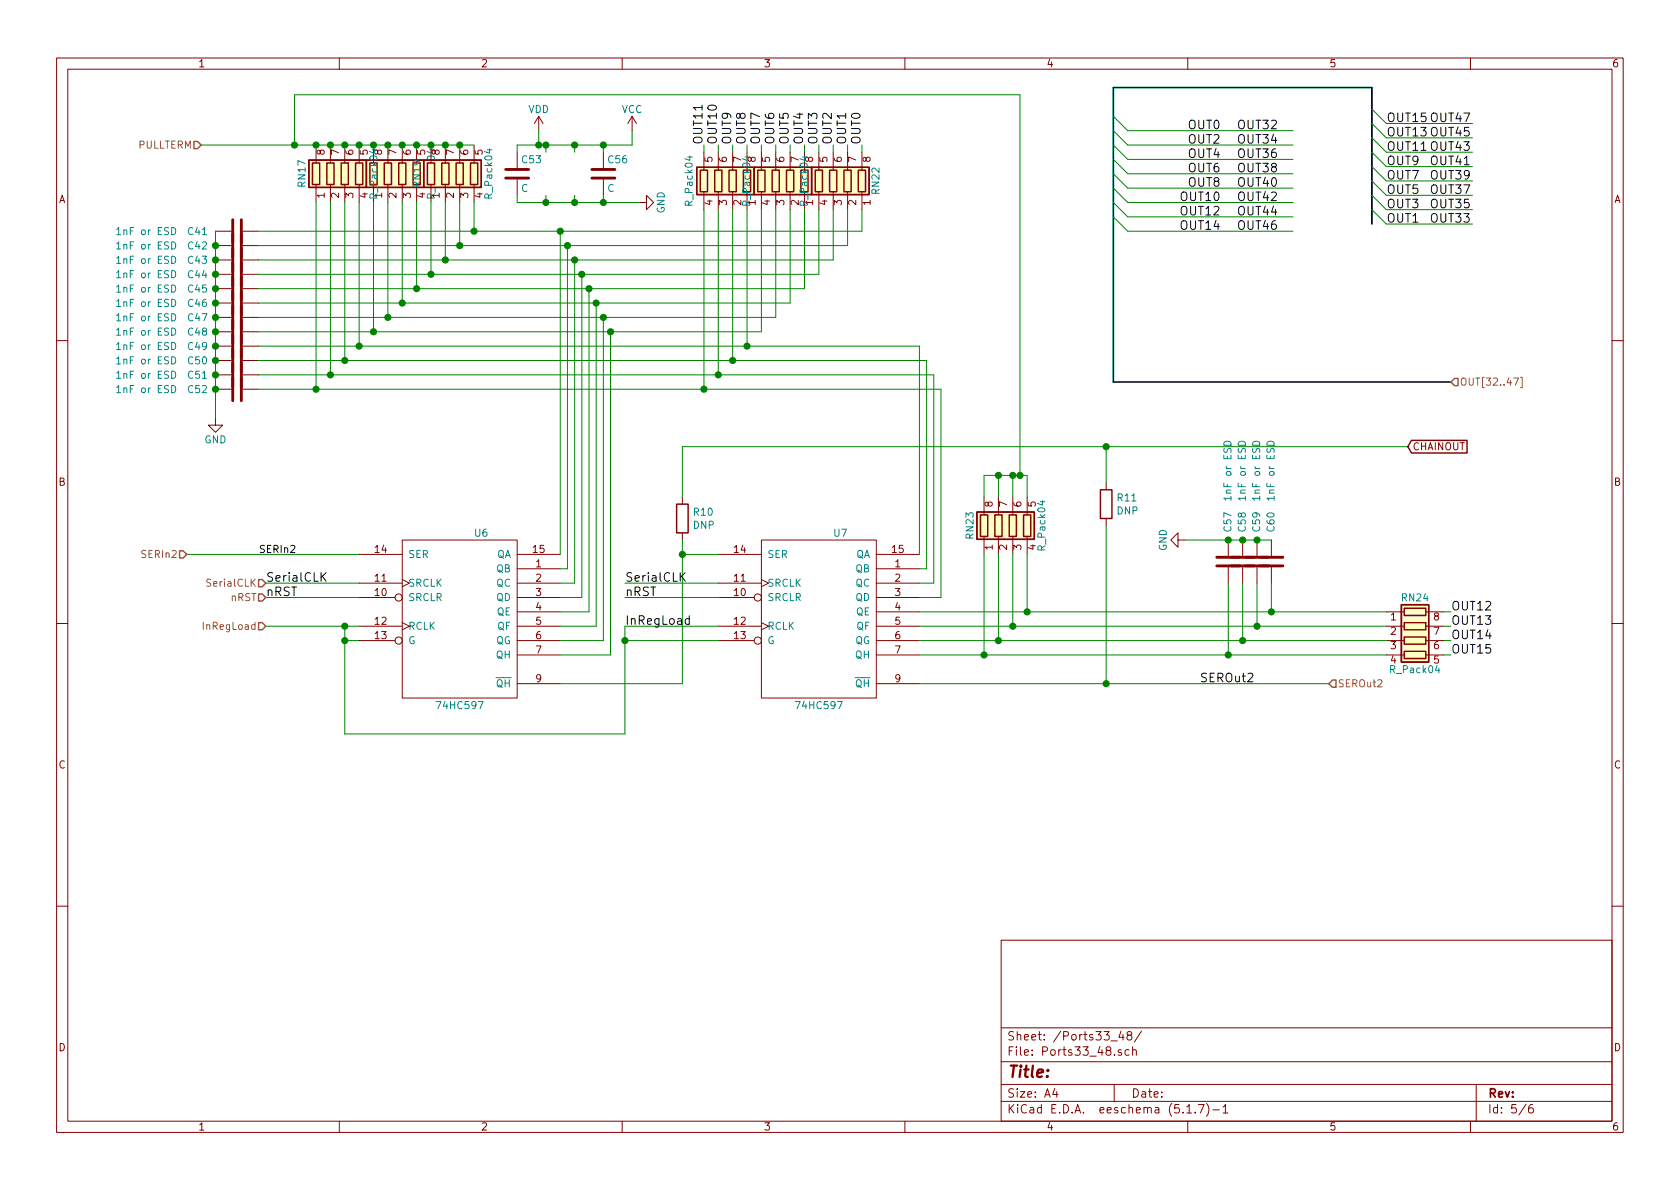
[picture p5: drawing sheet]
<svg xmlns="http://www.w3.org/2000/svg" width="297mm" height="210mm" viewBox="0 0 297 210" stroke-linecap="round" stroke-linejoin="round" font-family="sans-serif">
<g fill="none" stroke="#840000" stroke-width=".18">
<path d="M10 10.3h277v189.9h-277zM12 12.2h273v186.1h-273zM60 10.3v1.9M110 10.3v1.9M160 10.3v1.9M210 10.3v1.9M260 10.3v1.9M55.9 25.6v3.2M55.9 32.6v3.2M58.4 25.6v3.2M58.4 32.6v3.2M61 25.6v3.2"/>
<path d="M61 32.6v3.2M63.5 25.6v2.6M63.5 33.3v2.5M66 25.6v2.6M66 33.3v2.5M68.6 25.6v3.2M68.6 32.6v3.2M71.1 25.6v3.2M71.1 32.6v3.2M73.7 25.6v2.6M73.7 33.3v2.5M76.2 25.6v2.6"/>
<path d="M76.2 33.3v2.5M78.7 25.6v3.2M78.7 32.6v3.2M81.3 25.6v3.2M81.3 32.6v3.2M83.8 25.6v3.2M83.8 32.6v3.2M91.4 26.9v2.8M91.4 31.7v2.8M95.2 20.6l-.7 1.2M95.2 20.6v2.5M95.2 20.6l.8 1.2"/>
<path d="M106.7 26.9v2.8M106.7 31.7v2.8M111.8 20.6l-.8 1.2M111.8 20.6v2.5M111.8 20.6l.7 1.2M113 35.8h1.3v-1.3l1.3 1.3-1.3 1.3v-1.3M124.5 26.9v3.2M124.5 33.9v3.2M127 26.9v3.2M127 33.9v3.2M129.5 26.9v3.2M129.5 33.9v3.2"/>
<path d="M132.1 26.9v2.6M132.1 34.5v2.6M134.6 26.9v2.6M134.6 34.5v2.6M137.2 26.9v3.2M137.2 33.9v3.2M139.7 26.9v3.2M139.7 33.9v3.2M142.2 26.9v2.6M142.2 34.5v2.6M144.8 26.9v3.2M144.8 34.5v2.6"/>
<path d="M147.3 26.9v3.2M147.3 33.9v3.2M149.9 26.9v3.2M149.9 33.9v3.2M152.4 26.9v3.2M152.4 33.9v3.2M38.1 48.5h2.8M38.1 58.7h2.8M38.1 53.6h2.8M38.1 51h2.8M38.1 56.1h2.8M38.1 46h2.8"/>
<path d="M38.1 43.4h2.8M38.1 40.9h2.8M42.9 48.5h2.8M42.9 58.7h2.8M42.9 53.6h2.8M42.9 51h2.8M42.9 56.1h2.8M42.9 46h2.8M42.9 43.4h2.8M42.9 40.9h2.8M10 60.2h2M38.1 73.9v1.3h1.3l-1.3 1.2-1.3-1.2h1.3"/>
<path d="M38.1 68.8h2.8M38.1 66.3h2.8M38.1 63.7h2.8M38.1 61.2h2.8M42.9 68.8h2.8M42.9 66.3h2.8M42.9 63.7h2.8M42.9 61.2h2.8M285 60.2h2M63.5 98h7.6M71.1 95.5h20.3v27.9h-20.3zM91.4 98h7.7"/>
<path d="M120.6 87.9v1.2M120.6 94.2v1.3M127 98h7.6M134.6 95.5h20.3v27.9h-20.3zM154.9 98h7.7M174 87.9v3.2M174 94.9v3.1M176.5 87.9v3.2M176.5 94.9v3.1M179.1 87.9v3.2M179.1 94.9v3.1M181.6 87.9v3.2"/>
<path d="M181.6 94.9v3.1M195.6 85.3v1.3M195.6 91.7v1.3M208.3 95.5v-1.3l-1.3 1.3 1.3 1.3v-1.3h1.2M217.2 95.5v2.8M219.7 95.5v2.8M222.2 95.5v2.8M224.8 95.5v2.8M10 110.3h2M63.5 105.7h6.3M63.5 103.1h7.6M63.5 110.7h7.6"/>
<path d="M63.5 113.3h6.3M71.1 102.5l1.3 .6-1.3 .7M71.1 110.1l1.3 .6-1.3 .7M91.4 100.6h7.7M91.4 105.7h7.7M91.4 103.1h7.7M91.4 110.7h7.7M91.4 113.3h7.7M91.4 108.2h7.7M91.4 115.8h7.7M127 105.7h6.3M127 103.1h7.6"/>
<path d="M127 110.7h7.6M127 113.3h6.3M134.6 102.5l1.3 .6-1.3 .7M134.6 110.1l1.3 .6-1.3 .7M154.9 100.6h7.7M154.9 105.7h7.7M154.9 103.1h7.7M154.9 110.7h7.7M154.9 113.3h7.7M154.9 108.2h7.7M154.9 115.8h7.7M217.2 100.3v2.8"/>
<path d="M219.7 100.3v2.8M222.2 100.3v2.8M224.8 100.3v2.8M245.1 110.7h3.2M245.1 113.3h3.2M245.1 108.2h3.2M245.1 115.8h3.2M252.1 110.7h3.2M252.1 113.3h3.2M252.1 108.2h3.2M252.1 115.8h3.2M285 110.3h2"/>
<path d="M91.4 120.9h7.7M154.9 120.9h7.7M10 160.2h2M177 166.3h108v32h-108zM285 160.2h2M60 198.3v1.9M110 198.3v1.9M160 198.3v1.9M177 194.8h108M177 191.8h108M177 187.8h108M177 181.8h108"/>
<path d="M186.5 192.5l-.4 1h1M186.8 193v1M196.4 184.1h1.2M197 191.8v3M198.2 182.3l-.4 1.1h1M198.3 185.7a.37 .37 0 0 0-.6 .1l.1 .2 .5 .2v.1l-.2 .3-.4-.1M198.6 182.9v1M199.5 183.1l-.2-.3v-.2l.2-.2 .5 .1 .1 .2v.2l-.7 .2a.48 .48 0 0 0-.1 .7l.2 .1 .6-.1a.48 .48 0 0 0-.1-.7h-.2M199.6 185.7l-.4-.1-.3 .3 .1 .6 .2 .1 .4-.1M200.3 185.7a.37 .37 0 0 1 .6 .1v.8M200.3 185.1v1.5M201.8 182.3l-1.2 2"/>
<path d="M209.8 195.8l.5-.5v1.5M209.8 196.8h.9M210 198.3v1.9M211.3 196.7v.1M211.9 195.3h1l-.7 1.5M213.3 195.1a1.71 1.71 0 0 1 0 2.3M214.5 196.3h1.1M216.3 195.8l.4-.5v1.5M216.3 196.8h.8M260 198.3v1.9M261 191.8v6.5M269.8 195.2l-1.2 2"/>
<path d="M271 195.3a.62 .62 0 0 0-.7 .7v.7l.3 .1 .4-.1 .1-.5-.1-.2-.4-.1-.3 .3"/>
<circle cx="70.5" cy="113.3" r=".63"/>
<circle cx="70.5" cy="105.7" r=".63"/>
<circle cx="134" cy="113.3" r=".63"/>
<circle cx="134" cy="105.7" r=".63"/>
</g>
<path d="M41.1 38.9v32M42.7 38.9v32M89.4 31.5h4.1M89.4 30h4.1M104.6 31.5h4.1M104.6 30h4.1M215.1 98.5h11.7M215.1 100.1h11.7" fill="none" stroke="#840000" stroke-width=".51"/>
<g fill="none" stroke="#008484" stroke-width=".18">
<path d="M20.6 48.2l.4-.4v1.3M20.6 58.4l.4-.4v1.3M20.6 53.3l.4-.4v1.3M20.6 50.7l.4-.3v1.3M20.6 55.8l.4-.3v1.2M20.6 45.7l.4-.4v1.3M20.6 43.1l.4-.3v1.2M20.6 40.6l.4-.4v1.3M20.6 49.1h.7M20.6 59.3h.7M20.6 54.2h.7M20.6 51.7h.7"/>
<path d="M20.6 56.7h.7M20.6 46.6h.7M20.6 44h.7M20.6 41.5h.7M30.4 47.8a.64 .64 0 0 1 .7 .7 .64 .64 0 0 1-.7 .6zM30.4 58a.64 .64 0 0 1 .7 .6 .64 .64 0 0 1-.7 .7zM30.4 52.9a.64 .64 0 0 1 .7 .7 .64 .64 0 0 1-.7 .6zM30.4 50.4a.64 .64 0 0 1 .7 .6 .64 .64 0 0 1-.7 .7zM30.4 55.5a.64 .64 0 0 1 .7 .6 .64 .64 0 0 1-.7 .6zM30.4 45.3a.64 .64 0 0 1 .7 .6 .64 .64 0 0 1-.7 .7zM30.4 42.8a.64 .64 0 0 1 .7 .6 .64 .64 0 0 1-.7 .6zM30.4 40.2a.64 .64 0 0 1 .7 .7 .64 .64 0 0 1-.7 .6z"/>
<path d="M20.6 68.5l.4-.3v1.2M20.6 66l.4-.4v1.3M20.6 63.4l.4-.3v1.3M20.6 60.9l.4-.4v1.3M20.6 69.4h.7M20.6 66.9h.7M20.6 64.4h.7M20.6 61.8h.7M30.4 68.2a.64 .64 0 0 1 .7 .6 .64 .64 0 0 1-.7 .6zM30.4 65.6a.64 .64 0 0 1 .7 .7 .64 .64 0 0 1-.7 .6zM30.4 63.1a.64 .64 0 0 1 .7 .6 .64 .64 0 0 1-.7 .7zM30.4 60.5a.64 .64 0 0 1 .7 .7 .64 .64 0 0 1-.7 .6z"/>
<path d="M216.6 78.1a.67 .67 0 0 1 .7 0 .67 .67 0 0 1 .4 .6h-1.3zM219.1 78.1a.67 .67 0 0 1 .8 0 .67 .67 0 0 1 .3 .6h-1.3zM221.6 78.1a.67 .67 0 0 1 .8 0 .67 .67 0 0 1 .3 .6h-1.2zM224.2 78.1a.67 .67 0 0 1 .7 0 .67 .67 0 0 1 .4 .6h-1.3zM217.7 88.1h-1.3l.3 .4M217.7 87.8v.7M220.2 88.1h-1.3l.4 .4M220.2 87.8v.7M222.7 88.1h-1.2l.3 .4M222.7 87.8v.7M225.3 88.1h-1.3l.4 .4M225.3 87.8v.7"/>
</g>
<g fill="#ffffc2" stroke="#ffffc2" stroke-width=".18">
<path d="M172.7 90.5h10.2v4.9h-10.2z"/>
<path d="M123.2 29.6h10.1v4.8h-10.1z"/>
<path d="M133.3 29.6h10.2v4.8h-10.2z"/>
<path d="M143.5 29.6h10.2v4.8h-10.2z"/>
<path d="M247.8 106.9h4.8v10.2h-4.8z"/>
<path d="M64.8 28.3h10.1v4.8h-10.1z"/>
<path d="M54.6 28.3h10.2v4.8h-10.2z"/>
<path d="M74.9 28.3h10.2v4.8h-10.2z"/>
</g>
<g fill="none" stroke="#840000" stroke-width=".25">
<path d="M54.6 28.3h10.2v4.8h-10.2zM55.2 28.8h1.3v3.8h-1.3zM57.8 28.8h1.3v3.8h-1.3zM60.3 28.8h1.3v3.8h-1.3zM62.9 28.8h1.2v3.8h-1.2zM64.8 28.3h10.1v4.8h-10.1zM65.4 28.8h1.3v3.8h-1.3zM67.9 28.8h1.3v3.8h-1.3zM70.5 28.8h1.3v3.8h-1.3zM73 28.8h1.3v3.8h-1.3zM74.9 28.3h10.2v4.8h-10.2zM75.6 28.8h1.2v3.8h-1.2z"/>
<path d="M78.1 28.8h1.3v3.8h-1.3zM80.6 28.8h1.3v3.8h-1.3zM83.2 28.8h1.3v3.8h-1.3zM123.2 29.6h10.1v4.8h-10.1zM123.8 30.1h1.3v3.8h-1.3zM126.4 30.1h1.2v3.8h-1.2zM128.9 30.1h1.3v3.8h-1.3zM131.4 30.1h1.3v3.8h-1.3zM133.3 29.6h10.2v4.8h-10.2zM134 30.1h1.3v3.8h-1.3zM136.5 30.1h1.3v3.8h-1.3zM139.1 30.1h1.2v3.8h-1.2z"/>
<path d="M141.6 30.1h1.3v3.8h-1.3zM143.5 29.6h10.2v4.8h-10.2zM144.1 30.1h1.3v3.8h-1.3zM146.7 30.1h1.3v3.8h-1.3zM149.2 30.1h1.3v3.8h-1.3zM151.8 30.1h1.2v3.8h-1.2zM249.6 77.9h9.8v2.2h-9.8l-.7-1.1zM119.6 89.1h2.1v5.1h-2.1zM172.7 90.5h10.2v4.9h-10.2zM173.4 91.1h1.2v3.8h-1.2zM175.9 91.1h1.3v3.8h-1.3zM178.4 91.1h1.3v3.8h-1.3z"/>
<path d="M181 91.1h1.2v3.8h-1.2zM194.6 86.6h2v5.1h-2zM247.8 106.9h4.8v10.2h-4.8zM248.3 107.6h3.8v1.2h-3.8zM248.3 110.1h3.8v1.3h-3.8zM248.3 112.6h3.8v1.3h-3.8zM248.3 115.2h3.8v1.3h-3.8z"/>
</g>
<path d="M242.6 39.6v-24.1h-45.8v52.1h59.7" fill="none" stroke="#000084" stroke-width=".3"/>
<g fill="none" stroke="#008400" stroke-width=".18">
<path d="M242.6 19.3l2.5 2.5h15.2M35.6 25.6h48.2M52.1 25.6v-8.8h128.2v67.3M55.9 35.8v33M58.4 35.8v30.5M61 35.8v27.9M63.5 35.8v25.4M66 35.8v22.9M68.6 35.8v20.3M71.1 35.8v17.8M73.7 35.8v15.2M76.2 35.8v12.7"/>
<path d="M78.7 35.8v10.2M81.3 35.8v7.6M83.8 35.8v5.1M91.4 34.5v1.3h21.6M95.2 23.1v2.5M96.5 25.6v1.3M96.5 34.5v1.3M101.6 25.6v1.3M101.6 34.5v1.3M106.7 25.6v1.3M106.7 34.5v1.3M111.8 23.1v2.5h-20.4v1.3"/>
<path d="M124.5 25.6v1.3M124.5 37.1v31.7M127 25.6v1.3M127 37.1v29.2M129.5 25.6v1.3M129.5 37.1v26.6M132.1 25.6v1.3M132.1 37.1v24.1M134.6 37.1v21.6h-88.9M134.6 25.6v1.3M137.2 37.1v19h-91.5M137.2 25.6v1.3"/>
<path d="M139.7 37.1v16.5h-94M139.7 25.6v1.3M142.2 37.1v13.9h-96.5M142.2 25.6v1.3M144.8 37.1v11.4h-99.1M144.8 25.6v1.3M147.3 37.1v8.9h-101.6M147.3 25.6v1.3M149.9 37.1v6.3h-104.2M149.9 25.6v1.3M152.4 37.1v3.8h-106.7M152.4 25.6v1.3"/>
<path d="M196.8 23.1l2.6 2.5h29.2M196.8 33.3l2.6 2.5h29.2M196.8 38.3l2.6 2.6h29.2M196.8 20.6l2.6 2.5h29.2M196.8 35.8l2.6 2.5h29.2M196.8 30.7l2.6 2.6h29.2M196.8 28.2l2.6 2.5h29.2M196.8 25.6l2.6 2.6h29.2M242.6 21.8l2.5 2.6h15.2M242.6 24.4l2.5 2.5h15.2M242.6 37.1l2.5 2.5h15.2M242.6 34.5l2.5 2.6h15.2"/>
<path d="M242.6 32l2.5 2.5h15.2M242.6 29.5l2.5 2.5h15.2M242.6 26.9l2.5 2.6h15.2M38.1 40.9v33M99.1 40.9v57.1M100.3 43.4v57.2h-1.2M101.6 46v57.1h-2.5M102.9 48.5v57.2h-3.8M104.1 51v57.2h-5M105.4 53.6v57.1h-6.3M106.7 56.1v57.2h-7.6M107.9 58.7v57.1h-8.8"/>
<path d="M45.7 68.8h120.7v36.9h-3.8M45.7 61.2h116.9v36.8M45.7 63.7h118.1v36.9h-1.2M45.7 66.3h119.4v36.8h-2.5M195.6 79v6.3M248.9 79h-128.3v8.9M33 98h30.5M120.6 95.5v25.4h-21.5M120.6 98h6.4M174 87.9v-3.8h7.6v3.8M174 98v17.8M176.5 84.1v3.8"/>
<path d="M176.5 98v15.3M179.1 84.1v3.8M179.1 98v12.7M181.6 98v10.2M195.6 93v27.9M209.5 95.5h15.3M47 110.7h16.5M47 103.1h16.5M47 105.7h16.5M61 113.3h2.5M61 110.7v19.1h49.5v-19.1h16.5M110.5 113.3h16.5"/>
<path d="M110.5 103.1h16.5M110.5 105.7h16.5M162.6 113.3h82.5M162.6 115.8h82.5M162.6 110.7h82.5M162.6 108.2h82.5M217.2 103.1v12.7M219.7 103.1v10.2M222.2 103.1v7.6M224.8 103.1v5.1M255.3 113.3h1.2M255.3 115.8h1.2"/>
<path d="M255.3 110.7h1.2M255.3 108.2h1.2M162.6 120.9h72.3"/>
</g>
<path d="M34.3 25h.6l.7 .6-.7 .7h-.6zM257.2 66.9h.6v1.3h-.6l-.7-.6zM31.7 97.4h.7l.6 .6-.6 .7h-.7zM45.7 102.5h.7l.6 .6-.6 .7h-.7zM45.7 105h.7l.6 .7-.6 .6h-.7zM45.7 110.1h.7l.6 .6-.6 .7h-.7zM235.6 120.3h.6v1.2h-.6l-.7-.6z" fill="none" stroke="#848400" stroke-width=".25"/>
<path d="M267.6 66.8h.9l-.6 1.3M268.8 66.7h.3v1.8h-.3" fill="none" stroke="#848400" stroke-width=".18"/>
<path d="M57 101.9l.7 .9M57.7 101.3l-.9 .8M120.5 101.9l.7 .9M121.2 101.3l-.9 .8M121.9 109.5l-.5-.1-.2 .3 .1 .6h.6M121.9 108.9v1.5" fill="none" stroke="#000" stroke-width=".18"/>
<g fill="#008400" stroke="#008400" stroke-width=".25">
<circle cx="81.3" cy="43.4" r=".51"/>
<circle cx="181.6" cy="108.2" r=".51"/>
<circle cx="179.1" cy="110.7" r=".51"/>
<circle cx="61" cy="113.3" r=".51"/>
<circle cx="110.5" cy="113.3" r=".51"/>
<circle cx="124.5" cy="68.8" r=".51"/>
<circle cx="127" cy="66.3" r=".51"/>
<circle cx="129.5" cy="63.7" r=".51"/>
<circle cx="132.1" cy="61.2" r=".51"/>
<circle cx="176.5" cy="113.3" r=".51"/>
<circle cx="83.8" cy="40.9" r=".51"/>
<circle cx="73.7" cy="51" r=".51"/>
<circle cx="195.6" cy="120.9" r=".51"/>
<circle cx="78.7" cy="46" r=".51"/>
<circle cx="76.2" cy="48.5" r=".51"/>
<circle cx="195.6" cy="79" r=".51"/>
<circle cx="55.9" cy="68.8" r=".51"/>
<circle cx="66" cy="58.7" r=".51"/>
<circle cx="120.7" cy="98" r=".51"/>
<circle cx="68.6" cy="56.1" r=".51"/>
<circle cx="71.1" cy="53.6" r=".51"/>
<circle cx="38.1" cy="63.7" r=".51"/>
<circle cx="101.6" cy="35.8" r=".51"/>
<circle cx="100.3" cy="43.4" r=".51"/>
<circle cx="96.5" cy="35.8" r=".51"/>
<circle cx="96.5" cy="25.6" r=".51"/>
<circle cx="52.1" cy="25.6" r=".51"/>
<circle cx="101.6" cy="46" r=".51"/>
<circle cx="95.3" cy="25.6" r=".51"/>
<circle cx="63.5" cy="61.2" r=".51"/>
<circle cx="102.9" cy="48.5" r=".51"/>
<circle cx="38.1" cy="68.8" r=".51"/>
<circle cx="61" cy="63.7" r=".51"/>
<circle cx="38.1" cy="66.3" r=".51"/>
<circle cx="58.4" cy="66.3" r=".51"/>
<circle cx="106.7" cy="35.8" r=".51"/>
<circle cx="104.1" cy="51" r=".51"/>
<circle cx="38.1" cy="61.2" r=".51"/>
<circle cx="55.9" cy="25.6" r=".51"/>
<circle cx="38.1" cy="58.7" r=".51"/>
<circle cx="108" cy="58.7" r=".51"/>
<circle cx="38.1" cy="56.1" r=".51"/>
<circle cx="105.4" cy="53.6" r=".51"/>
<circle cx="38.1" cy="53.6" r=".51"/>
<circle cx="38.1" cy="43.4" r=".51"/>
<circle cx="38.1" cy="51" r=".51"/>
<circle cx="38.1" cy="46" r=".51"/>
<circle cx="38.1" cy="48.5" r=".51"/>
<circle cx="68.6" cy="25.6" r=".51"/>
<circle cx="61" cy="110.7" r=".51"/>
<circle cx="174" cy="115.8" r=".51"/>
<circle cx="179.1" cy="84.1" r=".51"/>
<circle cx="176.5" cy="84.1" r=".51"/>
<circle cx="180.3" cy="84.1" r=".51"/>
<circle cx="106.7" cy="25.6" r=".51"/>
<circle cx="58.4" cy="25.6" r=".51"/>
<circle cx="217.2" cy="115.8" r=".51"/>
<circle cx="61" cy="25.6" r=".51"/>
<circle cx="63.5" cy="25.6" r=".51"/>
<circle cx="219.7" cy="113.3" r=".51"/>
<circle cx="66" cy="25.6" r=".51"/>
<circle cx="106.7" cy="56.1" r=".51"/>
<circle cx="222.3" cy="110.7" r=".51"/>
<circle cx="71.1" cy="25.6" r=".51"/>
<circle cx="73.7" cy="25.6" r=".51"/>
<circle cx="224.8" cy="108.2" r=".51"/>
<circle cx="76.2" cy="25.6" r=".51"/>
<circle cx="78.7" cy="25.6" r=".51"/>
<circle cx="217.2" cy="95.5" r=".51"/>
<circle cx="81.3" cy="25.6" r=".51"/>
<circle cx="219.7" cy="95.5" r=".51"/>
<circle cx="101.6" cy="25.6" r=".51"/>
<circle cx="222.3" cy="95.5" r=".51"/>
<circle cx="99.1" cy="40.9" r=".51"/>
</g>
<text font-size="2.8" fill="#840000" x="178" y="190.5">Title:</text>
<g font-size="2.1">
<text x="210.2" y="22.9">OUT0</text>
<text x="219.2" y="22.9">OUT32</text>
<text x="245.1" y="21.6">OUT15 OUT47</text>
<text x="124.2" y="25.6" transform="rotate(-90 124.2 25.6)">OUT11</text>
<text x="126.7" y="25.6" transform="rotate(-90 126.7 25.6)">OUT10</text>
<text x="129.3" y="25.6" transform="rotate(-90 129.3 25.6)">OUT9</text>
<text x="131.8" y="25.6" transform="rotate(-90 131.8 25.6)">OUT8</text>
<text x="134.4" y="25.6" transform="rotate(-90 134.4 25.6)">OUT7</text>
<text x="136.9" y="25.6" transform="rotate(-90 136.9 25.6)">OUT6</text>
<text x="139.4" y="25.6" transform="rotate(-90 139.4 25.6)">OUT5</text>
<text x="142" y="25.6" transform="rotate(-90 142 25.6)">OUT4</text>
<text x="144.5" y="25.6" transform="rotate(-90 144.5 25.6)">OUT3</text>
<text x="147.1" y="25.6" transform="rotate(-90 147.1 25.6)">OUT2</text>
<text x="149.6" y="25.6" transform="rotate(-90 149.6 25.6)">OUT1</text>
<text x="152.1" y="25.6" transform="rotate(-90 152.1 25.6)">OUT0</text>
<text x="210.2" y="25.4">OUT2</text>
<text x="210.2" y="27.9">OUT4</text>
<text x="219.2" y="25.4">OUT34</text>
<text x="219.2" y="27.9">OUT36</text>
<text x="245.1" y="29.2">OUT9</text>
<text x="245.1" y="26.7">OUT11 OUT43</text>
<text x="245.1" y="24.1">OUT13 OUT45</text>
<text x="252.7" y="29.2">OUT41</text>
<text x="209.1" y="35.6">OUT10</text>
<text x="210.2" y="30.5">OUT6</text>
<text x="210.2" y="33">OUT8</text>
<text x="219.2" y="33">OUT40</text>
<text x="219.2" y="30.5">OUT38</text>
<text x="219.2" y="35.6">OUT42</text>
<text x="245.1" y="34.3">OUT5</text>
<text x="245.1" y="31.7">OUT7</text>
<text x="252.7" y="34.3">OUT37</text>
<text x="252.7" y="31.7">OUT39</text>
<text x="209.1" y="38.1">OUT12</text>
<text x="209.1" y="40.6">OUT14</text>
<text x="219.2" y="38.1">OUT44</text>
<text x="219.2" y="40.6">OUT46</text>
<text x="245.1" y="39.4">OUT1</text>
<text x="245.1" y="36.8">OUT3</text>
<text x="252.7" y="39.4">OUT33</text>
<text x="252.7" y="36.8">OUT35</text>
<text x="47" y="105.4">nRST</text>
<text x="47" y="102.9">SerialCLK</text>
<text x="110.5" y="105.4">nRST</text>
<text x="110.5" y="102.9">SerialCLK</text>
<text x="256.5" y="107.9">OUT12</text>
<text x="110.5" y="110.5">InRegLoad</text>
<text x="256.5" y="110.5">OUT13</text>
<text x="256.5" y="113">OUT14</text>
<text x="256.5" y="115.6">OUT15</text>
<text x="212.1" y="120.6">SEROut2</text>
</g>
<g font-size="2.1" fill="#840000">
<text x="178" y="184">Sheet: /Ports33_48/</text>
<text x="178" y="186.7">File: Ports33_48.sch</text>
<text x="178" y="196.9">KiCad E.D.A. eeschema (5.1.7)-1</text>
<text x="178" y="194.1">Size: A4</text>
<text x="200" y="194.1">Date:</text>
<text x="263" y="194.1">Rev:</text>
<text x="263" y="196.9">Id: 5/6</text>
</g>
<g font-size="1.8" fill="#840000">
<text x="35" y="11.9">1</text>
<text x="85" y="11.9">2</text>
<text x="135" y="11.9">3</text>
<text x="185" y="11.9">4</text>
<text x="235" y="11.9">5</text>
<text x="285" y="11.9">6</text>
<text x="57.4" y="27.4" transform="rotate(-90 57.4 27.4)">8</text>
<text x="59.9" y="27.4" transform="rotate(-90 59.9 27.4)">7</text>
<text x="62.5" y="27.4" transform="rotate(-90 62.5 27.4)">6</text>
<text x="65" y="27.4" transform="rotate(-90 65 27.4)">5</text>
<text x="70.1" y="27.4" transform="rotate(-90 70.1 27.4)">7</text>
<text x="72.6" y="27.4" transform="rotate(-90 72.6 27.4)">6</text>
<text x="75.2" y="27.4" transform="rotate(-90 75.2 27.4)">5</text>
<text x="77.7" y="27.4" transform="rotate(-90 77.7 27.4)">8</text>
<text x="80.3" y="27.4" transform="rotate(-90 80.3 27.4)">7</text>
<text x="82.8" y="27.4" transform="rotate(-90 82.8 27.4)">6</text>
<text x="85.3" y="27.4" transform="rotate(-90 85.3 27.4)">5</text>
<text x="126" y="28.7" transform="rotate(-90 126 28.7)">5</text>
<text x="128.5" y="28.7" transform="rotate(-90 128.5 28.7)">6</text>
<text x="131.1" y="28.7" transform="rotate(-90 131.1 28.7)">7</text>
<text x="133.6" y="28.7" transform="rotate(-90 133.6 28.7)">8</text>
<text x="136.1" y="28.7" transform="rotate(-90 136.1 28.7)">5</text>
<text x="138.7" y="28.7" transform="rotate(-90 138.7 28.7)">6</text>
<text x="141.2" y="28.7" transform="rotate(-90 141.2 28.7)">7</text>
<text x="143.8" y="28.7" transform="rotate(-90 143.8 28.7)">8</text>
<text x="146.3" y="28.7" transform="rotate(-90 146.3 28.7)">5</text>
<text x="148.8" y="28.7" transform="rotate(-90 148.8 28.7)">6</text>
<text x="151.4" y="28.7" transform="rotate(-90 151.4 28.7)">7</text>
<text x="153.9" y="28.7" transform="rotate(-90 153.9 28.7)">8</text>
<text x="10.4" y="35.9">A</text>
<text x="57.4" y="35" transform="rotate(-90 57.4 35)">1</text>
<text x="59.9" y="35" transform="rotate(-90 59.9 35)">2</text>
<text x="62.5" y="35" transform="rotate(-90 62.5 35)">3</text>
<text x="64.2" y="33" transform="rotate(-90 64.2 33)">RN18</text>
<text x="65" y="35" transform="rotate(-90 65 35)">4</text>
<text x="70.1" y="35" transform="rotate(-90 70.1 35)">2</text>
<text x="72.6" y="35" transform="rotate(-90 72.6 35)">3</text>
<text x="75.2" y="35" transform="rotate(-90 75.2 35)">4</text>
<text x="76.9" y="34.9" transform="rotate(-90 76.9 34.9)">R_Pack04</text>
<text x="77.7" y="35" transform="rotate(-90 77.7 35)">1</text>
<text x="80.3" y="35" transform="rotate(-90 80.3 35)">2</text>
<text x="82.8" y="35" transform="rotate(-90 82.8 35)">3</text>
<text x="85.3" y="35" transform="rotate(-90 85.3 35)">4</text>
<text x="135.2" y="34.3" transform="rotate(-90 135.2 34.3)">RN20</text>
<text x="145.3" y="34.3" transform="rotate(-90 145.3 34.3)">RN21</text>
<text x="285.4" y="35.9">A</text>
<text x="126" y="36.3" transform="rotate(-90 126 36.3)">4</text>
<text x="128.5" y="36.3" transform="rotate(-90 128.5 36.3)">3</text>
<text x="131.1" y="36.3" transform="rotate(-90 131.1 36.3)">2</text>
<text x="136.1" y="36.3" transform="rotate(-90 136.1 36.3)">4</text>
<text x="138.7" y="36.3" transform="rotate(-90 138.7 36.3)">3</text>
<text x="141.2" y="36.3" transform="rotate(-90 141.2 36.3)">2</text>
<text x="146.3" y="36.3" transform="rotate(-90 146.3 36.3)">4</text>
<text x="148.8" y="36.3" transform="rotate(-90 148.8 36.3)">3</text>
<text x="151.4" y="36.3" transform="rotate(-90 151.4 36.3)">2</text>
<text x="153.9" y="36.3" transform="rotate(-90 153.9 36.3)">1</text>
<text x="249.7" y="79.6">CHAINOUT</text>
<text x="10.4" y="85.9">B</text>
<text x="175.5" y="89.6" transform="rotate(-90 175.5 89.6)">8</text>
<text x="178.1" y="89.6" transform="rotate(-90 178.1 89.6)">7</text>
<text x="180.6" y="89.6" transform="rotate(-90 180.6 89.6)">6</text>
<text x="183.1" y="89.6" transform="rotate(-90 183.1 89.6)">5</text>
<text x="285.4" y="85.9">B</text>
<text x="66.3" y="97.8">14</text>
<text x="94.3" y="97.8">15</text>
<text x="94.8" y="100.3">1</text>
<text x="129.8" y="97.8">14</text>
<text x="157.8" y="97.8">15</text>
<text x="158.3" y="100.3">1</text>
<text x="175.5" y="97.3" transform="rotate(-90 175.5 97.3)">1</text>
<text x="178.1" y="97.3" transform="rotate(-90 178.1 97.3)">2</text>
<text x="180.6" y="97.3" transform="rotate(-90 180.6 97.3)">3</text>
<text x="183.1" y="97.3" transform="rotate(-90 183.1 97.3)">4</text>
<text x="66.3" y="105.4">10</text>
<text x="66.3" y="102.9">11</text>
<text x="94.8" y="102.9">2</text>
<text x="94.8" y="105.4">3</text>
<text x="94.8" y="107.9">4</text>
<text x="129.8" y="105.4">10</text>
<text x="129.8" y="102.9">11</text>
<text x="158.3" y="102.9">2</text>
<text x="158.3" y="105.4">3</text>
<text x="158.3" y="107.9">4</text>
<text x="66.3" y="110.5">12</text>
<text x="66.3" y="113">13</text>
<text x="94.8" y="110.5">5</text>
<text x="94.8" y="113">6</text>
<text x="129.8" y="110.5">12</text>
<text x="129.8" y="113">13</text>
<text x="158.3" y="110.5">5</text>
<text x="158.3" y="113">6</text>
<text x="245.9" y="109.7">1</text>
<text x="245.9" y="112.3">2</text>
<text x="253.5" y="112.3">7</text>
<text x="253.5" y="109.7">8</text>
<text x="94.8" y="115.6">7</text>
<text x="158.3" y="115.6">7</text>
<text x="245.9" y="114.8">3</text>
<text x="245.9" y="117.3">4</text>
<text x="253.5" y="117.3">5</text>
<text x="253.5" y="114.8">6</text>
<text x="94.8" y="120.6">9</text>
<text x="158.3" y="120.6">9</text>
<text x="10.4" y="135.9">C</text>
<text x="285.4" y="135.9">C</text>
<text x="10.4" y="185.9">D</text>
<text x="285.4" y="185.9">D</text>
<text x="35" y="199.9">1</text>
<text x="85" y="199.9">2</text>
<text x="135" y="199.9">3</text>
<text x="185" y="199.9">4</text>
<text x="235" y="199.9">5</text>
<text x="285" y="199.9">6</text>
</g>
<g font-size="1.8" fill="#008484">
<text x="93.4" y="20">VDD</text>
<text x="109.9" y="20">VCC</text>
<text x="67.6" y="27.4" transform="rotate(-90 67.6 27.4)">8</text>
<text x="92.4" y="28.9">C53</text>
<text x="107.6" y="28.9">C56</text>
<text x="54" y="33" transform="rotate(-90 54 33)">RN17</text>
<text x="66.7" y="34.9" transform="rotate(-90 66.7 34.9)">R_Pack04</text>
<text x="67.6" y="35" transform="rotate(-90 67.6 35)">1</text>
<text x="74.3" y="33" transform="rotate(-90 74.3 33)">RN19</text>
<text x="87" y="34.9" transform="rotate(-90 87 34.9)">R_Pack04</text>
<text x="92.2" y="34">C</text>
<text x="107.4" y="34">C</text>
<text x="155.5" y="34.3" transform="rotate(-90 155.5 34.3)">RN22</text>
<text x="21.1" y="41.6">1nF or ESD</text>
<text x="33.3" y="41.6">C41</text>
<text x="117.5" y="37.8" transform="rotate(-90 117.5 37.8)">GND</text>
<text x="122.5" y="36.2" transform="rotate(-90 122.5 36.2)">R_Pack04</text>
<text x="132.6" y="36.2" transform="rotate(-90 132.6 36.2)">R_Pack04</text>
<text x="133.6" y="36.3" transform="rotate(-90 133.6 36.3)">1</text>
<text x="142.8" y="36.2" transform="rotate(-90 142.8 36.2)">R_Pack04</text>
<text x="143.8" y="36.3" transform="rotate(-90 143.8 36.3)">1</text>
<text x="21.1" y="46.7">1nF or ESD</text>
<text x="21.1" y="44.1">1nF or ESD</text>
<text x="33.3" y="46.7">C43</text>
<text x="33.3" y="44.1">C42</text>
<text x="21.1" y="49.2">1nF or ESD</text>
<text x="21.1" y="51.7">1nF or ESD</text>
<text x="33.3" y="49.2">C44</text>
<text x="33.3" y="51.7">C45</text>
<text x="21.1" y="59.4">1nF or ESD</text>
<text x="21.1" y="54.3">1nF or ESD</text>
<text x="21.1" y="56.8">1nF or ESD</text>
<text x="33.3" y="59.4">C48</text>
<text x="33.3" y="54.3">C46</text>
<text x="33.3" y="56.8">C47</text>
<text x="21.1" y="64.4">1nF or ESD</text>
<text x="21.1" y="61.9">1nF or ESD</text>
<text x="33.3" y="64.4">C50</text>
<text x="33.3" y="61.9">C49</text>
<text x="21.1" y="69.5">1nF or ESD</text>
<text x="21.1" y="67">1nF or ESD</text>
<text x="33.3" y="69.5">C52</text>
<text x="33.3" y="67">C51</text>
<text x="36.1" y="78.4">GND</text>
<text x="197.6" y="88.7">R11</text>
<text x="217.7" y="88" transform="rotate(-90 217.7 88)">1nF or ESD</text>
<text x="220.3" y="88" transform="rotate(-90 220.3 88)">1nF or ESD</text>
<text x="222.8" y="88" transform="rotate(-90 222.8 88)">1nF or ESD</text>
<text x="225.3" y="88" transform="rotate(-90 225.3 88)">1nF or ESD</text>
<text x="84" y="94.9">U6</text>
<text x="122.6" y="93.5">DNP</text>
<text x="122.7" y="91.2">R10</text>
<text x="147.5" y="94.9">U7</text>
<text x="172.1" y="95.2" transform="rotate(-90 172.1 95.2)">RN23</text>
<text x="197.5" y="91">DNP</text>
<text x="217.7" y="93.9" transform="rotate(-90 217.7 93.9)">C57</text>
<text x="220.3" y="93.9" transform="rotate(-90 220.3 93.9)">C58</text>
<text x="222.8" y="93.9" transform="rotate(-90 222.8 93.9)">C59</text>
<text x="225.3" y="93.9" transform="rotate(-90 225.3 93.9)">C60</text>
<text x="72.1" y="98.7">SER</text>
<text x="87.8" y="101.2">QB</text>
<text x="87.8" y="98.7">QA</text>
<text x="135.6" y="98.7">SER</text>
<text x="151.3" y="101.2">QB</text>
<text x="151.3" y="98.7">QA</text>
<text x="184.8" y="97.1" transform="rotate(-90 184.8 97.1)">R_Pack04</text>
<text x="206.3" y="97.5" transform="rotate(-90 206.3 97.5)">GND</text>
<text x="72.1" y="106.3">SRCLR</text>
<text x="72.1" y="103.8">SRCLK</text>
<text x="87.8" y="103.8">QC</text>
<text x="87.8" y="106.3">QD</text>
<text x="135.6" y="106.3">SRCLR</text>
<text x="135.6" y="103.8">SRCLK</text>
<text x="151.3" y="103.8">QC</text>
<text x="151.3" y="106.3">QD</text>
<text x="247.9" y="106.3">RN24</text>
<text x="72.1" y="111.4">RCLK</text>
<text x="72.1" y="113.9">G</text>
<text x="87.7" y="113.9">QG</text>
<text x="87.9" y="108.8">QE</text>
<text x="88" y="111.4">QF</text>
<text x="135.6" y="111.4">RCLK</text>
<text x="135.6" y="113.9">G</text>
<text x="151.2" y="113.9">QG</text>
<text x="151.4" y="108.8">QE</text>
<text x="151.5" y="111.4">QF</text>
<text x="87.8" y="116.5">QH</text>
<text x="151.3" y="116.5">QH</text>
<text x="246" y="119">R_Pack04</text>
<text x="77.5" y="125.4">74HC597</text>
<text x="87.8" y="121.5">QH</text>
<text x="141" y="125.4">74HC597</text>
<text x="151.3" y="121.5">QH</text>
</g>
<g font-size="1.8" fill="#848400">
<text x="24.4" y="26.3">PULLTERM</text>
<text x="258.1" y="68.2">OUT[32..47]</text>
<text x="25.3" y="98.7">SERIn2</text>
<text x="37" y="103.8">SerialCLK</text>
<text x="40.8" y="106.3">nRST</text>
<text x="36.3" y="111.4">InRegLoad</text>
<text x="236.5" y="121.5">SEROut2</text>
</g>
<text font-size="1.8" x="45.7" y="97.8">SERIn2</text>
</svg>
